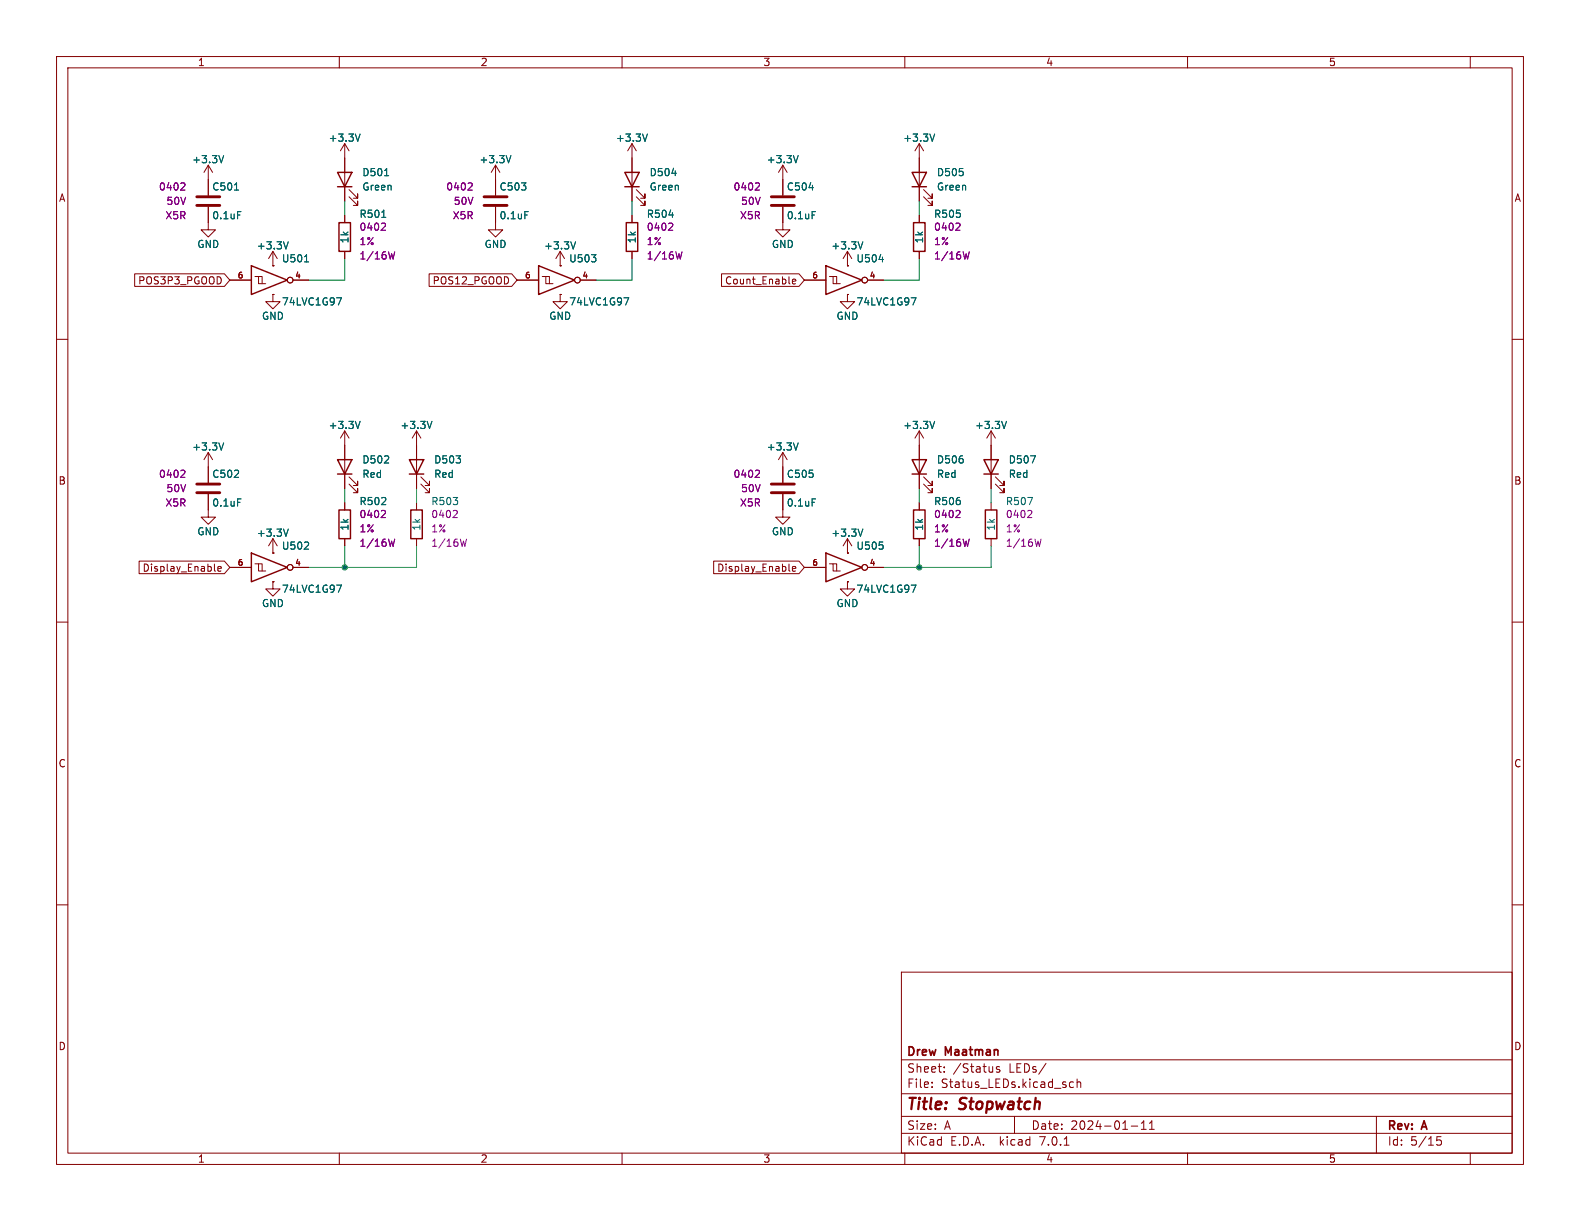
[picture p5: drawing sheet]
<svg xmlns="http://www.w3.org/2000/svg" width="279mm" height="216mm" viewBox="0 0 279 216" stroke-linecap="round" stroke-linejoin="round" font-family="sans-serif">
<g fill="none" stroke="#840000" stroke-width=".18">
<path d="M10 10h259.4v195.9h-259.4zM12 12h255.4v191.9h-255.4zM60 10v2M110 10v2M160 10v2M210 10v2M260 10v2M36.8 36.6v4h1.3l-1.3 1.3-1.2-1.3h1.2M36.8 29.2v5.3M36.8 29.2l-.7 1.3M36.8 29.2l.8 1.3M61 25.4l-.8 1.3"/>
<path d="M61 25.4v10.2M61 38.1v1.3M61 25.4l.7 1.3M61.7 34.8l1.5 1.5v-.7v.7h-.7M61.7 33.5l1.5 1.6v-.8v.8h-.7M87.6 36.6v4h1.3l-1.3 1.3-1.2-1.3h1.2M87.6 29.2v5.3M87.6 29.2l-.7 1.3M87.6 29.2l.8 1.3M111.8 25.4v10.2M111.8 38.1v1.3M111.8 25.4l-.8 1.3"/>
<path d="M111.8 25.4l.7 1.3M112.5 34.8l1.5 1.5v-.7v.7h-.7M112.5 33.5l1.5 1.6v-.8v.8h-.7M138.4 36.6v4h1.3l-1.3 1.3-1.2-1.3h1.2M138.4 29.2v5.3M138.4 29.2l-.7 1.3M138.4 29.2l.8 1.3M162.6 25.4v10.2M162.6 38.1v1.3M162.6 25.4l-.8 1.3M162.6 25.4l.7 1.3M163.3 34.8l1.5 1.5v-.7v.7h-.7"/>
<path d="M163.3 33.5l1.5 1.6v-.8v.8h-.7M10 60h2M23.8 48.4h15.9l.9 1.1-.9 1.1h-15.9zM40.6 49.5h3.8M45.1 48.9h.6v1.3h1.3M45.7 48.9h.7v1.3M48.3 47h.1M48.3 52.1h.1M48.3 52.1v1.2h1.2l-1.2 1.3-1.3-1.3h1.3M48.3 44.5v2.5M48.3 44.5l-.8 1.2M48.3 44.5l.7 1.2"/>
<path d="M51.8 49.5h2.8M61 44.5v1.2M75.9 48.4h14.6l.9 1.1-.9 1.1h-14.6zM91.4 49.5h3.8M95.9 48.9h.6v1.3h1.3M96.5 48.9h.7v1.3M99.1 52.1v1.2h1.2l-1.2 1.3-1.3-1.3h1.3M99.1 47h.1M99.1 52.1h.1M99.1 44.5l-.8 1.2M99.1 44.5v2.5M99.1 44.5l.7 1.2"/>
<path d="M102.6 49.5h2.8M111.8 44.5v1.2M127.6 48.4h13.7l.9 1.1-.9 1.1h-13.7zM140.1 49.8l.6-.1v-.3h-.4l-.2 .1 .1 .6h.5M142.2 49.5h3.8M146.7 48.9h.6v1.3h1.3M147.3 48.9h.7v1.3M149.9 52.1v1.2h1.2l-1.2 1.3-1.3-1.3h1.3M149.9 47h.1M149.9 52.1h.1M149.9 44.5l-.8 1.2M149.9 44.5v2.5"/>
<path d="M149.9 44.5l.7 1.2M153.4 49.5h2.8M162.6 44.5v1.2M267.4 60h2M61 76.2v10.2M61 76.2l-.8 1.3M61 76.2l.7 1.3M73.7 76.2v10.2M73.7 76.2l-.8 1.3M73.7 76.2l.7 1.3M162.6 76.2v10.2M162.6 76.2l-.8 1.3"/>
<path d="M162.6 76.2l.7 1.3M175.3 76.2v10.2M175.3 76.2l-.8 1.3M175.3 76.2l.7 1.3M24.6 99.2h15.1l.9 1.1-.9 1.1h-15.1zM36.8 87.4v4h1.3l-1.3 1.3-1.2-1.3h1.2M36.8 80l-.7 1.3M36.8 80v5.3M36.8 80l.8 1.3M45.1 99.7h.6v1.3h1.3M45.7 99.7h.7v1.3M48.3 97.8h.1"/>
<path d="M48.3 95.3l-.8 1.2M48.3 95.3v2.5M48.3 95.3l.7 1.2M61 88.9v1.3M61 95.3v1.2M61.7 85.6l1.5 1.5v-.7v.7h-.7M61.7 84.3l1.5 1.6v-.8v.8h-.7M73.7 88.9v1.3M73.7 95.3v1.2M74.4 85.6l1.5 1.5v-.7v.7h-.7M74.4 84.3l1.5 1.6v-.8v.8h-.7M126.2 99.2h15.1l.9 1.1-.9 1.1h-15.1z"/>
<path d="M138.4 87.4v4h1.3l-1.3 1.3-1.2-1.3h1.2M138.4 80v5.3M138.4 80l-.7 1.3M138.4 80l.8 1.3M146.7 99.7h.6v1.3h1.3M147.3 99.7h.7v1.3M149.9 97.8h.1M149.9 95.3v2.5M149.9 95.3l-.8 1.2M149.9 95.3l.7 1.2M162.6 88.9v1.3M162.6 95.3v1.2"/>
<path d="M163.3 85.6l1.5 1.5v-.7v.7h-.7M163.3 84.3l1.5 1.6v-.8v.8h-.7M175.3 88.9v1.3M175.3 95.3v1.2M176 85.6l1.5 1.5v-.7v.7h-.7M176 84.3l1.5 1.6v-.8v.8h-.7M10 110h2M37.9 100.8l.2 .2M38.5 100.6l.6-.1v-.3h-.4l-.2 .1 .1 .6h.5M40.6 100.3h3.8M48.3 102.9h.1M48.3 102.9v1.2h1.2l-1.2 1.3-1.3-1.3h1.3"/>
<path d="M51.8 100.3h2.8M139.5 100.8l.2 .2M140.1 100.6l.6-.1v-.3h-.4l-.2 .1 .1 .6h.5M142.2 100.3h3.8M149.9 102.9v1.2h1.2l-1.2 1.3-1.3-1.3h1.3M149.9 102.9h.1M153.4 100.3h2.8M267.4 110h2M10 160h2M267.4 160h2M159.4 171.9h108v32h-108zM159.4 197.4h108"/>
<path d="M159.4 193.4h108M159.4 187.4h108M164.8 192.2v.1M164.8 191.4v.1M167 189.5v.1M167 188.7v.1M176.8 188.7l-.4-.1-.2 .2 .1 .2 .5 .2v.3h-.6M179.4 197.4v3M185 188l-1.3 2M189.8 191.4l-.4-.1-.3 .3v.4l.2 .2h.5M190.5 191.4l.2-.1 .3 .1 .1 .9M190.5 190.8v1.5"/>
<path d="M200 199.1h1.2M201.8 199.7h.9M201.8 198.6l.5-.4v1.5M203.3 199.7h.8M203.3 198.6l.4-.4v1.5M243.4 197.4v6.5M60 203.9v2M110 203.9v2M159.4 200.4h108M160 203.9v2M188.2 202.5h.8M210 203.9v2"/>
<path d="M254.1 201.6h.5l.3 .3-.1 .5h-.7M254.1 201h.7M260 203.9v2"/>
<circle cx="51.3" cy="49.5" r=".51"/>
<circle cx="102.1" cy="49.5" r=".51"/>
<circle cx="152.9" cy="49.5" r=".51"/>
<circle cx="51.3" cy="100.3" r=".51"/>
<circle cx="152.9" cy="100.3" r=".51"/>
</g>
<g fill="none" stroke="#006464" stroke-width=".18">
<path d="M39.6 27.5l-.5 1.3M41.5 33.6h.7M42 37.4h.6M63.7 23.7l-.4 1.3M67.5 38.4h.7M68 31.1h.7M90.4 27.5l-.5 1.3M92.8 37.4h.6M114.5 23.7l-.4 1.3M141.2 27.5l-.5 1.3M143.6 37.4h.6M165.3 23.7l-.4 1.3"/>
<path d="M51 42.8l-.4 1.2M53.8 46.3h.8M59.5 52.7h.9l-.6 1.2M101.8 42.8l-.4 1.2M110.3 52.7h.9l-.6 1.2M152.6 42.8l-.4 1.2M155.4 45.9h.8M161.1 52.7h.9l-.6 1.2M39.6 78.3l-.5 1.3M63.7 74.5l-.4 1.3M76.4 74.5l-.4 1.3M141.2 78.3l-.5 1.3"/>
<path d="M165.3 74.5l-.4 1.3M178 74.5l-.4 1.3M42 88.2h.6M51 93.6l-.4 1.2M53.8 97.1h.8M54.5 96v.4M143.6 88.2h.6M152.6 93.6l-.4 1.2M156.1 96.4v.6M59.5 103.5h.9l-.6 1.2M161.1 103.5h.9l-.6 1.2"/>
</g>
<path d="M34.8 36.3h4.1M34.8 34.8h4.1M85.6 36.3h4.1M85.6 34.8h4.1M136.4 36.3h4.1M136.4 34.8h4.1M34.8 87.1h4.1M34.8 85.6h4.1M136.4 87.1h4.1M136.4 85.6h4.1" fill="none" stroke="#840000" stroke-width=".51"/>
<g fill="none" stroke="#840084" stroke-width=".18">
<path d="M32.5 32.3l.2 .3-.1 .3-.7 .7h.8M67.9 39.4l.3 .3-.1 .3-.7 .7h.8M83.3 32.3l.2 .3-.1 .3-.7 .7h.8M118.7 39.4l.3 .3-.1 .3-.7 .7h.8M134.1 32.3l.2 .3-.1 .3-.7 .7h.8M169.5 39.4l.3 .3-.1 .3-.7 .7h.8M69.8 44.5l-.3 1.3-.2-.9-.3 .9M120.6 44.5l-.3 1.3-.2-.9-.3 .9M171.4 44.5l-.3 1.3-.2-.9-.3 .9M32.5 83.1l.2 .3-.1 .3-.7 .7h.8M67.9 90.2l.3 .3-.1 .3-.7 .7h.8M69.8 95.3l-.3 1.3-.2-.9-.3 .9"/>
<path d="M80.6 90.2l.3 .3-.1 .3-.7 .7h.8M82.5 95.3l-.3 1.3-.2-.9-.3 .9M134.1 83.1l.2 .3-.1 .3-.7 .7h.8M169.5 90.2l.3 .3-.1 .3-.7 .7h.8M171.4 95.3l-.3 1.3-.2-.9-.3 .9M182.2 90.2l.3 .3-.1 .3-.7 .7h.8M184.1 95.3l-.3 1.3-.2-.9-.3 .9"/>
</g>
<g fill="none" stroke="#840000" stroke-width=".25">
<path d="M59.7 30.5h2.5l-1.2 2.5zM59.7 33h2.5M59.9 39.4h2.1v5.1h-2.1zM110.5 30.5h2.5l-1.2 2.5zM110.5 33h2.5M110.7 39.4h2.1v5.1h-2.1zM161.3 30.5h2.5l-1.2 2.5zM161.3 33h2.5M161.5 39.4h2.1v5.1h-2.1zM44.4 47l6.4 2.5-6.4 2.6zM95.2 47l6.4 2.5-6.4 2.6zM146 47l6.4 2.5-6.4 2.6z"/>
<path d="M44.4 97.8l6.4 2.5-6.4 2.6zM59.7 81.3h2.5l-1.2 2.5zM59.7 83.8h2.5M59.9 90.2h2.1v5.1h-2.1zM72.4 81.3h2.5l-1.2 2.5zM72.4 83.8h2.5M72.6 90.2h2.1v5.1h-2.1zM146 97.8l6.4 2.5-6.4 2.6zM161.3 81.3h2.5l-1.2 2.5zM161.3 83.8h2.5M161.5 90.2h2.1v5.1h-2.1zM174 81.3h2.5l-1.2 2.5z"/>
<path d="M174 83.8h2.5M174.2 90.2h2.1v5.1h-2.1z"/>
</g>
<g fill="none" stroke="#009600" stroke-width=".18">
<path d="M61 35.6v2.5M111.8 35.6v2.5M162.6 35.6v2.5M61 45.7v3.8h-6.4M111.8 45.7v3.8h-6.4M162.6 45.7v3.8h-6.4M61 86.4v2.5M61 96.5v3.8M73.7 96.5v3.8h-19.1M73.7 86.4v2.5M162.6 86.4v2.5M162.6 96.5v3.8"/>
<path d="M175.3 96.5v3.8h-19.1M175.3 86.4v2.5"/>
</g>
<g fill="#009600" stroke="#009600" stroke-width=".18">
<circle cx="61" cy="100.3" r=".46"/>
<circle cx="162.6" cy="100.3" r=".46"/>
</g>
<g font-size="2.8" fill="#840000">
<text x="160.4" y="196.7">Title:</text>
<text x="169.8" y="196.7">Stopwatch</text>
</g>
<g font-size="2.1" fill="#840000">
<text x="160.4" y="189.8">Sheet:</text>
<text x="160.4" y="187">Drew</text>
<text x="167.3" y="187">Maatman</text>
<text x="168.6" y="189.8">/Status</text>
<text x="178.4" y="189.8">LEDs/</text>
<text x="160.4" y="192.5">File:</text>
<text x="166.4" y="192.5">Status_LEDs.kicad_sch</text>
<text x="160.4" y="202.7">KiCad</text>
<text x="160.4" y="199.9">Size:</text>
<text x="167" y="199.9">A</text>
<text x="168.1" y="202.7">E.D.A.</text>
<text x="176.8" y="202.7">kicad</text>
<text x="182.4" y="199.9">Date:</text>
<text x="183.9" y="202.7">7.0.1</text>
<text x="189.3" y="199.9">2024-01-11</text>
<text x="245.4" y="200.1">Rev:</text>
<text x="245.4" y="202.7">Id:</text>
<text x="249.4" y="202.7">5/15</text>
<text x="251.6" y="200.1">A</text>
</g>
<g font-size="1.8" fill="#840000">
<text x="35" y="11.8">1</text>
<text x="85" y="11.8">2</text>
<text x="135" y="11.8">3</text>
<text x="185" y="11.8">4</text>
<text x="235" y="11.8">5</text>
<text x="10.4" y="35.8">A</text>
<text x="267.8" y="35.8">A</text>
<text x="24.3" y="50.4">POS3P3_PGOOD</text>
<text x="76.4" y="50.4">POS12_PGOOD</text>
<text x="128.1" y="50.4">Count_Enable</text>
<text x="10.3" y="85.8">B</text>
<text x="267.7" y="85.8">B</text>
<text x="25.1" y="101.2">Display_Enable</text>
<text x="126.7" y="101.2">Display_Enable</text>
<text x="10.3" y="135.8">C</text>
<text x="267.7" y="135.8">C</text>
<text x="10.3" y="185.8">D</text>
<text x="267.7" y="185.8">D</text>
<text x="35" y="205.7">1</text>
<text x="85" y="205.7">2</text>
<text x="135" y="205.7">3</text>
<text x="185" y="205.7">4</text>
<text x="235" y="205.7">5</text>
</g>
<g font-size="1.8" fill="#006464">
<text x="33.9" y="29">+3.3V</text>
<text x="58.1" y="25.2">+3.3V</text>
<text x="84.7" y="29">+3.3V</text>
<text x="108.9" y="25.2">+3.3V</text>
<text x="135.5" y="29">+3.3V</text>
<text x="159.7" y="25.2">+3.3V</text>
<text x="37.5" y="33.8">C501</text>
<text x="64" y="31.3">D501</text>
<text x="64" y="33.8">Green</text>
<text x="88.3" y="33.8">C503</text>
<text x="114.8" y="31.3">D504</text>
<text x="114.8" y="33.8">Green</text>
<text x="139.1" y="33.8">C504</text>
<text x="165.6" y="31.3">D505</text>
<text x="165.6" y="33.8">Green</text>
<text x="37.5" y="38.9">0.1uF</text>
<text x="63.5" y="38.7">R501</text>
<text x="88.3" y="38.9">0.1uF</text>
<text x="114.3" y="38.7">R504</text>
<text x="139.1" y="38.9">0.1uF</text>
<text x="165.1" y="38.7">R505</text>
<text x="34.8" y="44">GND</text>
<text x="45.4" y="44.3">+3.3V</text>
<text x="49.8" y="46.5">U501</text>
<text x="61.8" y="43.1" transform="rotate(-90 61.8 43.1)">1k</text>
<text x="85.6" y="44">GND</text>
<text x="96.2" y="44.3">+3.3V</text>
<text x="100.6" y="46.5">U503</text>
<text x="112.6" y="43.1" transform="rotate(-90 112.6 43.1)">1k</text>
<text x="136.4" y="44">GND</text>
<text x="147" y="44.3">+3.3V</text>
<text x="151.4" y="46.5">U504</text>
<text x="163.4" y="43.1" transform="rotate(-90 163.4 43.1)">1k</text>
<text x="46.3" y="56.7">GND</text>
<text x="49.8" y="54.2">74LVC1G97</text>
<text x="97.1" y="56.7">GND</text>
<text x="100.6" y="54.2">74LVC1G97</text>
<text x="147.9" y="56.7">GND</text>
<text x="151.4" y="54.2">74LVC1G97</text>
<text x="58.1" y="76">+3.3V</text>
<text x="70.8" y="76">+3.3V</text>
<text x="159.7" y="76">+3.3V</text>
<text x="172.4" y="76">+3.3V</text>
<text x="33.9" y="79.8">+3.3V</text>
<text x="64" y="82.1">D502</text>
<text x="76.7" y="82.1">D503</text>
<text x="135.5" y="79.8">+3.3V</text>
<text x="165.6" y="82.1">D506</text>
<text x="178.3" y="82.1">D507</text>
<text x="37.5" y="84.6">C502</text>
<text x="37.5" y="89.7">0.1uF</text>
<text x="63.5" y="89.5">R502</text>
<text x="64" y="84.6">Red</text>
<text x="76.2" y="89.5">R503</text>
<text x="76.7" y="84.6">Red</text>
<text x="139.1" y="84.6">C505</text>
<text x="139.1" y="89.7">0.1uF</text>
<text x="165.1" y="89.5">R506</text>
<text x="165.6" y="84.6">Red</text>
<text x="177.8" y="89.5">R507</text>
<text x="178.3" y="84.6">Red</text>
<text x="34.8" y="94.8">GND</text>
<text x="45.4" y="95.1">+3.3V</text>
<text x="61.8" y="93.9" transform="rotate(-90 61.8 93.9)">1k</text>
<text x="74.5" y="93.9" transform="rotate(-90 74.5 93.9)">1k</text>
<text x="136.4" y="94.8">GND</text>
<text x="147" y="95.1">+3.3V</text>
<text x="163.4" y="93.9" transform="rotate(-90 163.4 93.9)">1k</text>
<text x="176.1" y="93.9" transform="rotate(-90 176.1 93.9)">1k</text>
<text x="49.8" y="97.3">U502</text>
<text x="151.4" y="97.3">U505</text>
<text x="46.3" y="107.5">GND</text>
<text x="49.8" y="105">74LVC1G97</text>
<text x="147.9" y="107.5">GND</text>
<text x="151.4" y="105">74LVC1G97</text>
</g>
<g font-size="1.8" fill="#840084">
<text x="28" y="33.8">0402</text>
<text x="78.8" y="33.8">0402</text>
<text x="129.6" y="33.8">0402</text>
<text x="29.2" y="38.9">X5R</text>
<text x="29.4" y="36.4">50V</text>
<text x="63.5" y="41">0402</text>
<text x="80" y="38.9">X5R</text>
<text x="80.2" y="36.4">50V</text>
<text x="114.3" y="41">0402</text>
<text x="130.8" y="38.9">X5R</text>
<text x="131" y="36.4">50V</text>
<text x="165.1" y="41">0402</text>
<text x="63.5" y="43.5">1%</text>
<text x="63.5" y="46">1/16W</text>
<text x="114.3" y="43.5">1%</text>
<text x="114.3" y="46">1/16W</text>
<text x="165.1" y="43.5">1%</text>
<text x="165.1" y="46">1/16W</text>
<text x="28" y="84.6">0402</text>
<text x="29.2" y="89.7">X5R</text>
<text x="29.4" y="87.2">50V</text>
<text x="129.6" y="84.6">0402</text>
<text x="130.8" y="89.7">X5R</text>
<text x="131" y="87.2">50V</text>
<text x="63.5" y="91.8">0402</text>
<text x="63.5" y="94.3">1%</text>
<text x="76.2" y="91.8">0402</text>
<text x="76.2" y="94.3">1%</text>
<text x="165.1" y="91.8">0402</text>
<text x="165.1" y="94.3">1%</text>
<text x="177.8" y="91.8">0402</text>
<text x="177.8" y="94.3">1%</text>
<text x="63.5" y="96.8">1/16W</text>
<text x="76.2" y="96.8">1/16W</text>
<text x="165.1" y="96.8">1/16W</text>
<text x="177.8" y="96.8">1/16W</text>
</g>
<g font-size="1.4" fill="#a90000">
<text x="42" y="49.3">6</text>
<text x="52.1" y="49.3">4</text>
<text x="92.8" y="49.3">6</text>
<text x="102.9" y="49.3">4</text>
<text x="143.6" y="49.3">6</text>
<text x="153.7" y="49.3">4</text>
<text x="42" y="100.1">6</text>
<text x="52.1" y="100.1">4</text>
<text x="143.6" y="100.1">6</text>
<text x="153.7" y="100.1">4</text>
</g>
</svg>
